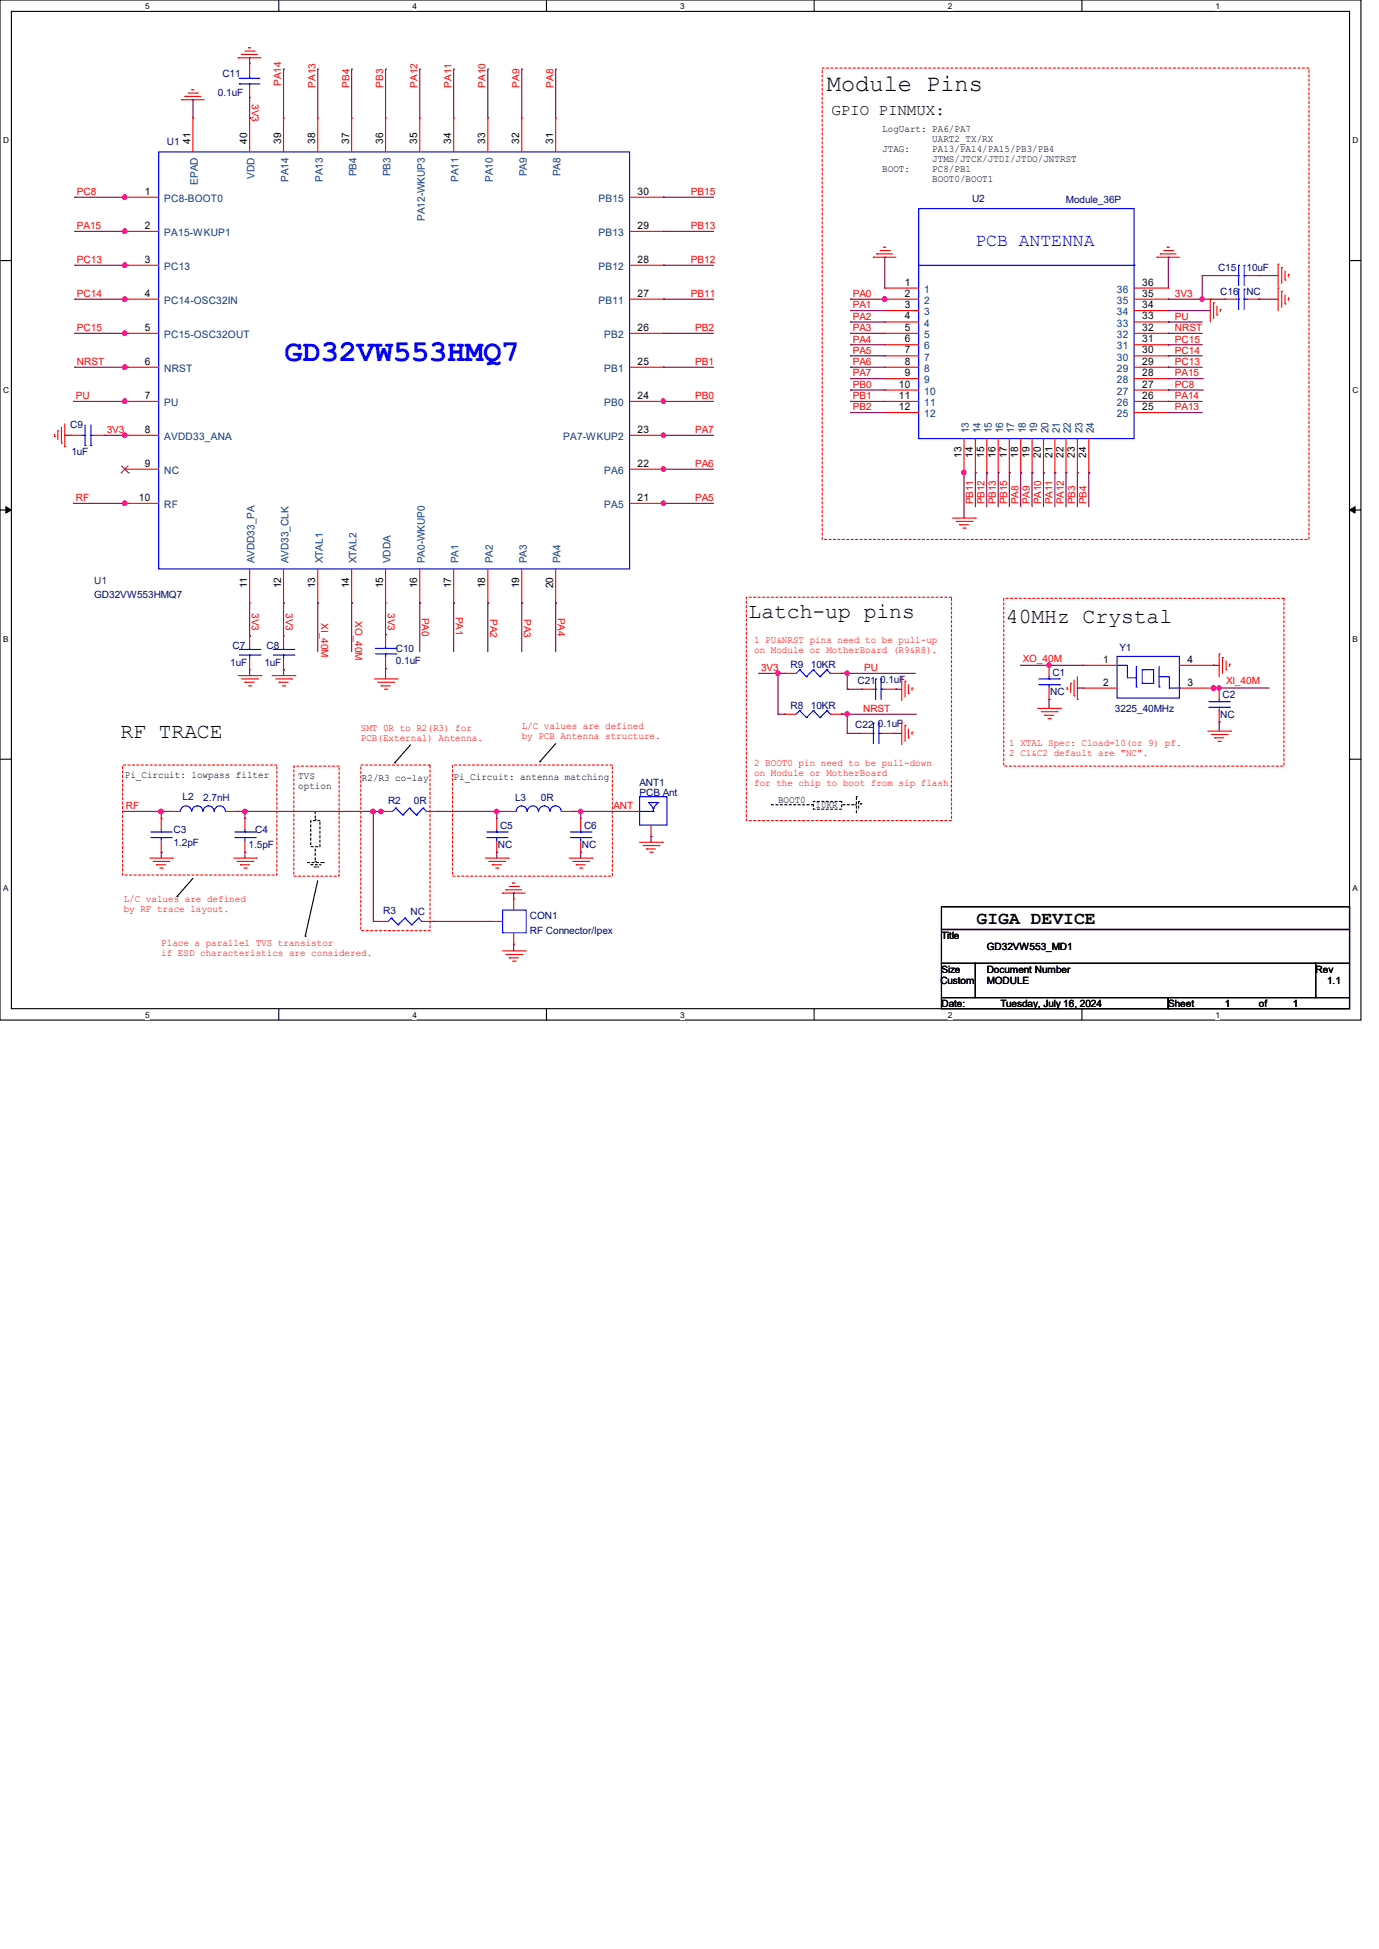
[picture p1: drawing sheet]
<svg xmlns="http://www.w3.org/2000/svg" width="210mm" height="297mm" viewBox="0 0 210 297" stroke-linecap="round" stroke-linejoin="round" font-family="sans-serif">
<path d="M0 0h207.3v155.4h-207.3zM1.7 1.7h203.8v152h-203.8z" fill="none" stroke="#000" stroke-width=".17"/>
<g fill="#fff">
<path d="M22.1 .2h.7v1.4h-.7z"/>
<path d="M22.1 153.9h.7v1.4h-.7z"/>
</g>
<path d="M42.5 0v1.7M42.5 153.7v1.7" fill="none" stroke="#000" stroke-width=".17"/>
<g fill="#fff">
<path d="M62.8 .2h.7v1.4h-.7z"/>
<path d="M62.8 153.9h.7v1.4h-.7z"/>
</g>
<path d="M83.2 0v1.7M83.2 153.7v1.7" fill="none" stroke="#000" stroke-width=".17"/>
<g fill="#fff">
<path d="M103.6 .2h.7v1.4h-.7z"/>
<path d="M103.6 153.9h.7v1.4h-.7z"/>
</g>
<path d="M124 0v1.7M124 153.7v1.7" fill="none" stroke="#000" stroke-width=".17"/>
<g fill="#fff">
<path d="M144.4 .2h.6v1.4h-.6z"/>
<path d="M144.4 153.9h.6v1.4h-.6z"/>
</g>
<path d="M164.8 0v1.7M164.8 153.7v1.7" fill="none" stroke="#000" stroke-width=".17"/>
<g fill="#fff">
<path d="M185.1 .2h.7v1.4h-.7z"/>
<path d="M185.1 153.9h.7v1.4h-.7z"/>
<path d="M.5 20.7h.9v1.4h-.9z"/>
<path d="M206 20.7h.9v1.4h-.9z"/>
<path d="M.5 58.7h.9v1.4h-.9z"/>
<path d="M206 58.7h.9v1.4h-.9z"/>
</g>
<path d="M0 39.7h1.7M205.5 39.7h1.8" fill="none" stroke="#000" stroke-width=".17"/>
<g fill="#fff">
<path d="M.5 96.7h.8v1.4h-.8z"/>
<path d="M206 96.7h.8v1.4h-.8z"/>
</g>
<path d="M0 77.7h1.7M205.5 77.7h1.8" fill="none" stroke="#000" stroke-width=".17"/>
<path d="M.9 77.2l.8 .5-.8 .5zM205.5 77.7l.9-.5v1z" fill="#000" stroke="#000" stroke-width=".15"/>
<g fill="#fff">
<path d="M.5 134.7h.8v1.4h-.8z"/>
<path d="M206 134.7h.8v1.4h-.8z"/>
</g>
<g fill="none" stroke="#000" stroke-width=".17">
<path d="M0 115.7h1.7M60.1 116.2h.1M62.5 113.5l-2.4 2.7M82.2 116.1h.1M84.6 113.3l-2.4 2.8M205.5 115.7h1.8M27 136.6h.1M29.4 133.9l-2.4 2.7M48.4 134.2l-1.9 8.5M143.4 138.2h62.1v3.4h-62.1zM46.5 142.7h.1M143.4 141.6h62.1v5.2h-62.1z"/>
<path d="M143.4 146.8h5.1v5.2h-5.1zM143.4 152h34.5v1.7h-34.5zM148.5 146.8h51.9v5.2h-51.9zM177.9 152h27.6v1.7h-27.6zM200.4 146.8h5.1v5.2h-5.1z"/>
</g>
<path d="M125.2 10.4h74.1v71.8h-74.1zM113.7 91h31.2v34.1h-31.2zM152.9 91.2h42.6v25.6h-42.6zM18.7 116.6h23.5v16.7h-23.5zM44.7 116.8h6.9v16.7h-6.9zM54.9 116.6h10.6v25.2h-10.6zM68.9 116.6h24.4v16.9h-24.4z" fill="none" stroke="#f00" stroke-width=".17" stroke-dasharray=".3 .3"/>
<g fill="none" stroke="#000" stroke-width=".17" stroke-dasharray=".3 .3">
<path d="M46.8 131.4h2.4M47.3 125.1h1.4v3.9h-1.4zM47.3 131.8h1.4M47.8 132.1h.6M48 129.4v1.9M48 131.3h.1M48 123.7v1.2M48 124.9h.1M48.4 132.1h.1M48.7 131.8h.1M49.2 131.4h.1M117.5 122.6h6.2"/>
<path d="M123.7 122.6h.1M123.9 122.1h4.3v1.2h-4.3zM128.4 122.6h1.9M130.3 122.6h.1M130.4 123.9v-2.5M130.4 121.4h.1M130.8 123.1v-1M130.8 122.1h.1M131.1 122.6v-.1M131.1 122.5h.1"/>
</g>
<g fill="none" stroke="#f00" stroke-width=".17">
<path d="M27.6 15.2h.1M27.6 15.2h3.5M28.2 14.7h.1M28.2 14.7h2.4M28.7 14.2h1.4M29.2 13.7h.1M29.2 13.7h.3M29.4 18h.1M29.4 18v5.2M30.1 14.2h.1M36.3 8.8h.1M36.3 8.8h3.5"/>
<path d="M36.8 8.3h.1M36.8 8.3h2.4M37.3 7.8h1.4M37.8 7.3h.1M37.8 7.3h.4M38 18h.1M38 14.9h.1M38 9.7h.1M38 9.7v1.7M38 13.1v1.8M38 18v5.2M38.7 7.8h.1"/>
<path d="M43.2 18h.1M43.2 18v5.2M48.4 18h.1M48.4 18v5.2M53.6 18h.1M53.6 18v5.2M58.7 18h.1M58.7 18v5.2M63.9 18h.1M63.9 18v5.2M69.1 18h.1M69.1 18v5.2"/>
<path d="M74.3 18h.1M74.3 18v5.2M79.5 18h.1M79.5 18v5.2M84.6 18h.1M84.6 18v5.2M19 30.1h.1M19 35.3h.1M19 30.1h5.2M19 35.3h5.2M95.9 30.1h5.1M95.9 35.3h5.1"/>
<path d="M101 35.3h.1M101 30.1h.1M133 39.2h.1M133 39.2h3.4M133.5 38.7h.1M133.5 38.7h2.4M134 38.2h1.4M134.6 37.7h.1M134.6 37.7h.3M135.4 38.2h.1M176.2 39.2h.1M176.2 39.2h3.4"/>
<path d="M176.7 38.7h.1M176.7 38.7h2.4M177.2 38.2h1.4M177.8 37.7h.1M177.8 37.7h.3M178.6 38.2h.1M19 40.4h.1M19 45.6h.1M19 50.8h.1M19 56h.1M19 40.4h5.2M19 45.6h5.2"/>
<path d="M19 50.8h5.2M19 56h5.2M95.9 40.4h5.1M95.9 45.6h5.1M95.9 50.8h5.1M95.9 56h5.1M101 56h.1M101 50.8h.1M101 45.6h.1M101 40.4h.1M134.7 43.9h.1M134.7 45.6h.1"/>
<path d="M134.7 47.3h.1M134.7 49.1h.1M134.7 50.8h.1M134.7 52.5h.1M134.7 54.2h.1M134.7 56h.1M134.7 57.7h.1M134.7 59.4h.1M134.7 45.6h5.2M134.7 50.8h5.2M134.7 56h5.2M134.7 43.9h5.2"/>
<path d="M134.7 47.3h5.2M134.7 49.1h5.2M134.7 52.5h5.2M134.7 54.2h5.2M134.7 57.7h5.2M134.7 59.4h5.2M172.7 45.6h5.2M172.7 50.8h5.2M172.7 56h5.2M172.7 43.9h5.2M172.7 47.3h5.2M172.7 49.1h5.2"/>
<path d="M172.7 52.5h5.2M172.7 54.2h5.2M172.7 57.7h5.2M172.7 59.4h5.2M177.9 59.4h.1M177.9 57.7h.1M177.9 56h.1M177.9 54.2h.1M177.9 52.5h.1M177.9 50.8h.1M177.9 49.1h.1M177.9 47.3h.1"/>
<path d="M177.9 45.6h.1M177.9 43.9h.1M184.3 45.6h.1M184.3 45.6v3.5M184.8 46.1h.1M184.8 46.1v2.5M185.3 48h.1M185.3 46.7v1.3M185.8 47.2h.1M185.8 47.2v.3M186.6 45.6h.1M186.6 42h.1"/>
<path d="M186.6 45.6h1.7M186.6 42h1.7M190 45.6h1.7M190 42h1.7M191.7 45.6h.1M191.7 42h.1M194.6 40.3h.1M194.6 43.9h.1M194.6 40.3v3.4M194.6 43.9v3.4M195.2 40.8h.1M195.2 44.4h.1"/>
<path d="M195.2 40.8v2.4M195.2 44.4v2.4M195.7 42.7h.1M195.7 46.3h.1M195.7 41.3v1.4M195.7 44.9v1.4M196.2 41.8h.1M196.2 45.4h.1M196.2 41.8v.4M196.2 45.4v.4M8.3 66.5h.1M8.3 66.2v.3"/>
<path d="M8.8 65.7h.1M8.8 65.7v1.3M9.4 67.5h.1M9.4 65.1v2.4M9.9 68.1h.1M9.9 64.6v3.5M10.7 66.3h.1M10.7 66.3h1.7M14.2 66.3h1.7M15.9 66.3h.1M19 61.2h.1M19 66.3h.1"/>
<path d="M19 71.5h.1M19 76.7h.1M19 61.2h5.2M19 66.3h5.2M19 71.5h5.2M19 76.7h5.2M95.9 61.2h5.1M95.9 66.3h5.1M95.9 71.5h5.1M95.9 76.7h5.1M101 71.5h.1M101 66.3h.1"/>
<path d="M101 61.2h.1M101 76.7h.1M134.7 61.2h.1M134.7 62.9h.1M134.7 61.2h5.2M134.7 62.9h5.2M145.1 79h3.4M145.6 79.5h2.4M146.1 80h.1M146.1 80h1.4M146.8 72.1h.1M146.8 66.8v5.3"/>
<path d="M148 79.5h.1M148.5 79h.1M148.5 72.1h.1M148.5 66.8v5.3M150.3 72.1h.1M150.3 66.8v5.3M152 72.1h.1M152 66.8v5.3M153.7 72.1h.1M153.7 66.8v5.3M155.4 72.1h.1M155.4 66.8v5.3"/>
<path d="M157.2 72.1h.1M157.2 66.8v5.3M158.9 72.1h.1M158.9 66.8v5.3M160.7 72.1h.1M160.7 66.8v5.3M162.3 72.1h.1M162.3 66.8v5.3M164.1 72.1h.1M164.1 66.8v5.3M165.8 72.1h.1M165.8 66.8v5.3"/>
<path d="M172.7 61.2h5.2M172.7 62.9h5.2M177.9 62.9h.1M177.9 61.2h.1M38 91.9h.1M38 96.9h.1M38 86.7v5.2M38 96.9v1.7M43.2 91.9h.1M43.2 96.9h.1M43.2 86.7v5.2M43.2 96.9v1.7"/>
<path d="M48.4 91.9h.1M48.4 86.7v5.2M53.6 91.9h.1M53.6 86.7v5.2M58.7 96.7h.1M58.7 91.9h.1M58.7 86.7v5.2M58.7 96.7v1.8M63.9 91.9h.1M63.9 86.7v5.2M69.1 91.9h.1M69.1 86.7v5.2"/>
<path d="M74.3 91.9h.1M74.3 86.7v5.2M79.5 91.9h.1M79.5 86.7v5.2M84.6 91.9h.1M84.6 86.7v5.2M146.6 80.5h.4M147 80.5h.1M185.7 99.7h.1M185.7 99.7v3.4M36.3 103h3.5M36.8 103.5h2.4"/>
<path d="M37.3 104h.1M37.3 104h1.4M37.8 104.5h.4M38 102.1h.1M38 100.4v1.7M38.2 104.5h.1M39.2 103.5h.1M39.8 103h.1M41.4 103h3.5M42 103.5h2.4M42.5 104h.1M42.5 104h1.4"/>
<path d="M43 104.5h.3M43.2 102.1h.1M43.2 100.4v1.7M43.3 104.5h.1M44.4 103.5h.1M44.9 103h.1M57 103.5h3.5M57.5 104h2.4M58 104.5h.1M58 104.5h1.4M58.5 105h.4M58.7 101.9h.1"/>
<path d="M58.7 100.2v1.7M58.9 105h.1M59.9 104h.1M60.5 103.5h.1M119.5 108.8h.1M119.5 102.6h.1M119.5 108.8h1.7M119.5 102.6h1.7M126.4 108.8h1.8M126.4 102.6h1.8M128.2 108.8h.1M128.2 102.6h.1"/>
<path d="M130.9 111.8h.1M130.9 111.8h1.8M131.3 105h.1M131.3 105h1.7M134.4 111.8h1.7M134.7 105h1.7M136.1 111.8h.1M136.4 105h.1M137.3 103.3h.1M137.3 110h.1M137.3 103.3v3.5M137.3 110v3.5"/>
<path d="M137.8 103.8h.1M137.8 110.5h.1M137.8 103.8v2.4M137.8 110.5v2.5M138.3 105.7h.1M138.3 112.4h.1M138.3 104.4v1.3M138.3 111.1v1.3M138.9 104.9h.1M138.9 111.6h.1M138.9 104.9v.3M138.9 111.6v.3"/>
<path d="M158 107.9h3.5M158.6 108.5h2.4M159.1 109h.1M159.1 109h1.4M159.6 109.5h.3M159.8 101.4h.1M159.8 106.6h.1M159.8 101.4v1.7M159.8 104.9v1.7M159.9 109.5h.1M161 108.5h.1M161.5 107.9h.1"/>
<path d="M162.5 105h.1M162.5 104.7v.3M163.1 104.1h.1M163.1 104.1v1.4M163.6 106h.1M163.6 103.6v2.4M164.1 106.6h.1M164.1 103.1v3.5M165 101.4h.1M165 104.9h.1M165 101.4h5.1M165 104.9h5.1"/>
<path d="M179.6 101.4h5.2M179.6 104.9h5.2M183.9 111.4h3.5M184.5 111.9h2.4M184.8 101.4h.1M184.8 104.9h.1M185 112.4h.1M185 112.4h1.4M185.5 113h.3M185.7 104.9h.1M185.7 110h.1M185.7 104.9v1.7"/>
<path d="M185.7 108.3v1.7M185.8 113h.1M186.2 100.2h.1M186.2 100.2v2.4M186.7 102.1h.1M186.7 100.7v1.4M186.9 111.9h.1M187.2 101.2h.1M187.2 101.2v.4M187.4 111.4h.1M22.8 130.8h3.4M23.3 131.3h2.4"/>
<path d="M23.8 131.8h.1M23.8 131.8h1.4M24.3 132.3h.4M24.6 124.7h.1M24.6 129.9h.1M24.6 124.7v1.7M24.6 128.2v1.7M24.7 132.3h.1M25.7 131.3h.1M25.7 123.7h.1M25.7 123.7h1.8M26.2 130.8h.1"/>
<path d="M34.4 123.7h1.7M35.6 130.8h3.4M36.1 123.7h.1M36.1 131.3h2.4M36.6 131.8h.1M36.6 131.8h1.4M37.1 132.3h.4M37.3 124.7h.1M37.3 129.9h.1M37.3 124.7v1.7M37.3 128.2v1.7M37.5 132.3h.1"/>
<path d="M38.5 131.3h.1M39 130.8h.1M58 123.7h.1M58 123.7h1.8M64.9 123.7h1.8M66.7 123.7h.1M73.9 130.8h3.5M74.5 131.3h2.4M75 131.8h.1M75 131.8h1.4M75.5 132.3h.3M75.6 124.7h.1"/>
<path d="M75.6 129.9h.1M75.6 124.7v1.7M75.6 128.2v1.7M75.8 132.3h.1M76.5 136.1h.1M76.5 136.1h3.5M76.9 131.3h.1M76.9 123.7h.1M76.9 123.7h1.7M77 135.6h.1M77 135.6h2.5M77.4 130.8h.1"/>
<path d="M77.6 135.1h1.4M78.1 134.6h.1M78.1 134.6h.3M78.2 137h.1M78.2 137v1.7M79 135.1h.1M85.5 123.7h1.7M86.7 130.8h3.5M87.2 123.7h.1M87.2 131.3h2.5M87.8 131.8h.1M87.8 131.8h1.3"/>
<path d="M88.3 132.3h.3M88.4 124.7h.1M88.4 129.9h.1M88.4 124.7v1.7M88.4 128.2v1.7M88.6 132.3h.1M89.7 131.3h.1M90.2 130.8h.1M95.7 123.7h.1M95.7 123.7h1.7M97.4 128.4h3.5M98 128.9h2.4"/>
<path d="M98.5 129.4h.1M98.5 129.4h1.3M99 129.9h.3M99.1 127.5h.1M99.1 125.7v1.8M99.3 129.9h.1M100.4 128.9h.1M100.9 128.4h.1M57.4 140.4h.1M57.4 140.4h1.7M64.3 140.4h1.7M66 140.4h.1"/>
<path d="M74.8 140.4h.1M74.8 140.4h1.7M76.5 144.9h3.5M77 145.5h2.5M77.6 146h.1M77.6 146h1.4M78.1 146.5h.3M78.2 143.9h.1M78.2 142.2v1.7M78.4 146.5h.1M79.5 145.5h.1M80 144.9h.1"/>
</g>
<g fill="none" stroke="#00f" stroke-width=".17">
<path d="M36.4 11.9h.1M36.4 12.8h.1M36.4 11.9h3.2M36.4 12.8h3.2M38 12.8h.1M38 11.9h.1M38 11.4v.5M38 12.8v.3M24.2 23.2h71.7v63.5h-71.7zM139.9 31.8h32.8v35h-32.8zM139.9 40.4h32.8M172.7 40.4h.1"/>
<path d="M188.3 45.6h.3M188.3 42h.3M188.6 45.6h.1M188.6 44.1h.1M188.6 42h.1M188.6 40.4h.1M188.6 40.4v3.1M188.6 44.1v3.1M189.5 44.1h.1M189.5 45.6h.1M189.5 40.4h.1M189.5 42h.1"/>
<path d="M189.5 45.6h.5M189.5 40.4v3.1M189.5 44.1v3.1M189.5 42h.5M12.4 66.3h.6M13 67.9h.1M13 66.3h.1M13 64.8v3.1M13.8 66.3h.1M13.8 67.9h.1M13.8 66.3h.4M13.8 64.8v3.1"/>
<path d="M36.4 99.8h3.2M36.4 99h3.2M38 99h.1M38 99.8h.1M38 98.6v.4M38 99.8v.6M39.6 99.8h.1M39.6 99h.1M41.6 99.8h3.1M41.6 99h3.1M43.2 99h.1M43.2 99.8h.1"/>
<path d="M43.2 98.6v.4M43.2 99.8v.6M44.7 99.8h.1M44.7 99h.1M57.2 99.7h3.1M57.2 98.8h3.1M58.7 98.8h.1M58.7 99.7h.1M58.7 98.5v.3M58.7 99.7v.5M60.3 99.7h.1M60.3 98.8h.1"/>
<path d="M121.8 108.3h.1M121.8 102.1h.1M121.8 108.3l-.6 .5M121.8 108.3l1 1M121.8 102.1l-.6 .5M121.8 102.1l1 1M122.8 109.3h.1M122.8 103.1h.1M123.9 108.3h.1M123.9 102.1h.1M123.9 108.3l-1.1 1M123.9 108.3l1 1"/>
<path d="M123.9 102.1l-1.1 1M123.9 102.1l1 1M124.9 109.3h.1M124.9 103.1h.1M125.9 108.3h.1M125.9 102.1h.1M125.9 108.3l-1 1M125.9 108.3l.5 .5M125.9 102.1l-1 1M125.9 102.1l.5 .5M126.4 108.8h.1M126.4 102.6h.1"/>
<path d="M132.7 111.8h.3M133 111.8h.1M133 110.2h.1M133 110.2v3.1M133 105h.3M133.3 105h.1M133.3 103.5h.1M133.3 103.5v3.1M133.9 110.2h.1M133.9 111.8h.1M133.9 111.8h.5M133.9 110.2v3.1"/>
<path d="M134.2 103.5h.1M134.2 105h.1M134.2 105h.5M134.2 103.5v3.1M158.2 104.4h3.1M158.2 103.5h3.1M159.8 103.5h.1M159.8 104.4h.1M159.8 103.1v.4M159.8 104.4v.5M161.3 104.4h.1M161.3 103.5h.1"/>
<path d="M170.1 100h9.5v6.4h-9.5zM170.1 101.4h1.6v1.9h1.4M173.1 104.7h.1M173.1 101.6v3.1M173.9 102.1h1.8v2h-1.8zM176.5 104.7h.1M176.5 103.1h1.6v1.8h1.5M176.5 101.6v3.1M179.6 104.9h.1M184.1 107.8h3.1M184.1 106.9h3.1M185.7 106.9h.1"/>
<path d="M185.7 107.8h.1M185.7 106.6v.3M185.7 107.8v.5M187.2 107.8h.1M187.2 106.9h.1M23 127.6h3.1M23 126.8h3.1M24.6 126.8h.1M24.6 127.6h.1M24.6 126.4v.4M24.6 127.6v.6M26.1 127.6h.1"/>
<path d="M26.1 126.8h.1M27.5 123.7a.85 .85 0 0 1 .8-.9 .85 .85 0 0 1 .9 .9M29.2 123.7a.85 .85 0 0 1 .9-.9 .85 .85 0 0 1 .8 .9M30.9 123.7a.83 .83 0 0 1 .9-.9 .83 .83 0 0 1 .8 .9M32.6 123.7a.85 .85 0 0 1 .9-.9 .85 .85 0 0 1 .8 .9M35.8 127.6h3.1M35.8 126.8h3.1M37.3 126.8h.1M37.3 127.6h.1M37.3 126.4v.4M37.3 127.6v.6M38.9 127.6h.1"/>
<path d="M38.9 126.8h.1M59.6 139.9h.1M59.6 139.9l-.5 .5M59.6 139.9l1 1M60.3 123.1h.1M60.3 123.1l-.5 .6M60.3 123.1l1 1.1M61.3 124.2h.1M61.7 139.9h.1M61.7 139.9l-1.1 1M61.7 139.9l1 1M62.4 123.1h.1"/>
<path d="M62.4 123.1l-1.1 1.1M62.4 123.1l1 1.1M63.4 124.2h.1M63.8 139.9h.1M63.8 139.9l-1.1 1M63.8 139.9l.5 .5M64.4 123.1h.1M64.4 123.1l-1 1.1M64.4 123.1l.5 .6M64.9 123.7h.1M74.1 127.6h3.1M74.1 126.8h3.1"/>
<path d="M75.6 126.8h.1M75.6 127.6h.1M75.6 126.4v.4M75.6 127.6v.6M76.5 138.7h3.6v3.5h-3.6zM77.2 127.6h.1M77.2 126.8h.1M78.6 123.7a.83 .83 0 0 1 .8-.9 .83 .83 0 0 1 .9 .9M80.3 123.7a.85 .85 0 0 1 .9-.9 .85 .85 0 0 1 .8 .9M82 123.7a.85 .85 0 0 1 .9-.9 .85 .85 0 0 1 .8 .9M83.8 123.7a.85 .85 0 0 1 .8-.9 .85 .85 0 0 1 .9 .9M86.9 127.6h3.1"/>
<path d="M86.9 126.8h3.1M88.4 126.8h.1M88.4 127.6h.1M88.4 126.4v.4M88.4 127.6v.6M90 127.6h.1M90 126.8h.1M97.4 121.4h4.2v4.3h-4.2zM97.4 123.7h2.1M98.8 122.3h.1M98.8 122.3l.7 .8M98.8 122.3h1.4"/>
<path d="M99.5 123.7h.1M99.5 123.1h.1M99.5 123.1v.6M100.2 122.3h.1M100.2 122.3l-.7 .8M60.6 140.9h.1M62.7 140.9h.1M64.3 140.4h.1"/>
</g>
<path d="M18.5 72.1h.1M18.5 71l1.1 1.1M19.5 71l-1 1.1M19.6 72.1h.1" fill="none" stroke="#804000" stroke-width=".15"/>
<g fill="none" stroke="#800040" stroke-width=".17">
<path d="M29.4 15.2h.1M29.4 15.2v2.8M38 8.8h.1M38 18h.1M38 8.8v.9M38 14.9v3.1M43.2 10.5h.1M43.2 10.5v7.5M48.4 10.5h.1M48.4 10.5v7.5M53.6 10.5h.1M53.6 10.5v7.5"/>
<path d="M58.7 10.5h.1M58.7 10.5v7.5M63.9 10.5h.1M63.9 10.5v7.5M69.1 10.5h.1M69.1 10.5v7.5M74.3 10.5h.1M74.3 10.5v7.5M79.5 10.5h.1M79.5 10.5v7.5M84.6 10.5h.1M84.6 10.5v7.5"/>
<path d="M11.4 35.3h.1M11.4 30.1h.1M11.4 35.3h7.8M11.4 30.1h7.8M19 30.1h.1M19 35.3h.1M101 35.3h.1M101 30.1h.1M101 35.3h7.7M101 30.1h7.7M134.7 39.2h.1M134.7 39.2v4.7"/>
<path d="M177.9 39.2h.1M177.9 39.2v4.7M11.4 56h.1M11.4 50.8h.1M11.4 45.6h.1M11.4 40.4h.1M11.4 56h8.1M11.4 50.8h8.1M11.4 45.6h8.1M11.4 40.4h8.1M19 50.8h.1M19 56h.1"/>
<path d="M19 40.4h.1M19 45.6h.1M101 56h.1M101 50.8h.1M101 45.6h.1M101 40.4h.1M101 56h7.7M101 50.8h7.7M101 45.6h7.7M101 40.4h7.7M129.5 45.6h.1M129.5 49.1h.1"/>
<path d="M129.5 47.3h.1M129.5 52.5h.1M129.5 50.8h.1M129.5 56h.1M129.5 54.2h.1M129.5 59.4h.1M129.5 57.7h.1M129.5 56h5.2M129.5 50.8h5.2M129.5 45.6h5.4M129.5 49.1h5.2M129.5 47.3h5.2"/>
<path d="M129.5 52.5h5.2M129.5 54.2h5.2M129.5 59.4h5.2M129.5 57.7h5.2M134.7 45.6h.1M177.9 45.6h.1M177.9 52.5h.1M177.9 56h.1M177.9 54.2h.1M177.9 59.4h.1M177.9 57.7h.1M177.9 50.8h.1"/>
<path d="M177.9 49.1h.1M177.9 47.3h.1M177.9 56h5.2M177.9 50.8h5.2M177.9 45.6h8.7M177.9 49.1h5.2M177.9 47.3h6.4M177.9 52.5h5.2M177.9 54.2h5.2M177.9 59.4h5.4M177.9 57.7h5.4M183.1 42h.1"/>
<path d="M183.1 45.6h.1M183.1 42h3.5M183.1 42v3.6M191.7 42h.1M191.7 45.6h.1M191.7 45.6h2.9M191.7 42h2.9M9.9 66.3h.1M9.9 66.3h.8M11.2 61.2h.1M11.2 76.7h.1M11.2 61.2h8.1"/>
<path d="M11.2 76.7h8.3M15.9 66.3h3.4M19 61.2h.1M19 66.3h.1M19 76.7h.1M19.3 66.3h.1M100.9 66.3h.1M100.9 61.2h.1M100.9 76.7h.1M100.9 71.5h.1M100.9 61.2h7.8M100.9 66.3h7.8"/>
<path d="M100.9 76.7h7.8M100.9 71.5h7.8M101 61.2h.1M101 66.3h.1M101 71.5h.1M101 76.7h.1M129.5 62.9h.1M129.5 61.2h.1M129.5 61.2h5.2M129.5 62.9h5.2M146.8 71.8h.1M146.8 72.1h.1"/>
<path d="M146.8 71.8v7.2M148.5 72.1h.1M148.5 72.1v5.1M150.3 72.1h.1M150.3 72.1v5.1M152 72.1h.1M152 72.1v5.1M153.7 72.1h.1M153.7 72.1v5.1M155.4 72.1h.1M155.4 72.1v5.1M157.2 72.1h.1"/>
<path d="M157.2 72.1v5.1M158.9 72.1h.1M158.9 72.1v5.1M160.7 72.1h.1M160.7 72.1v5.1M162.3 72.1h.1M162.3 72.1v5.1M164.1 72.1h.1M164.1 72.1v5.1M165.8 72.1h.1M165.8 72.1v5.1M177.9 62.9h.1"/>
<path d="M177.9 61.2h.1M177.9 61.2h5.2M177.9 62.9h5.2M38 96.9h.1M38 91.9v5M43.2 91.9h.1M43.2 91.9v5M48.4 91.9h.1M48.4 91.9v7.4M53.6 91.9h.1M53.6 91.9v7.4M58.7 96.7h.1"/>
<path d="M58.7 91.9v4.8M63.9 91.9h.1M63.9 91.9v7.4M69.1 91.9h.1M69.1 91.9v7.4M74.3 91.9h.1M74.3 91.9v7.4M79.5 91.9h.1M79.5 91.9v7.4M84.6 91.9h.1M84.6 91.9v7.4M38 103h.1"/>
<path d="M38 102.1v.9M43.2 102.1h.1M43.2 102.1v.9M58.7 101.9h.1M58.7 101.9v1.6M115.6 102.6h.1M115.6 102.6h3.9M118.5 108.8h.1M118.5 102.6h.1M118.5 108.8h1M118.5 102.6v6.2M128.2 102.6h.1"/>
<path d="M128.2 108.8h.1M128.2 102.6h11.2M128.2 108.8h11.4M129 105h.1M129 111.8h.1M129 102.6h.1M129 108.8h.1M129 105h2.3M129 111.8h1.9M129 102.6v2.4M129 108.8v3M136.1 111.8h.1"/>
<path d="M136.1 111.8h1.2M136.4 105h.1M136.4 105h.9M155.4 101.4h.1M155.4 101.4h9.6M159.8 106.6h.1M159.8 101.4h.1M159.8 106.6v1.3M164.1 104.9h.1M164.1 104.9h.9M184.7 104.9h.1M184.7 104.9h8.6"/>
<path d="M184.8 101.4h.1M184.8 104.9h.1M184.8 101.4h.9M185.7 110h.1M185.7 104.9h.1M185.7 110v1.4M18.8 123.7h.1M18.8 123.7h6.9M24.6 123.7h.1M24.6 129.9h.1M24.6 123.7v1M24.6 129.9v.9"/>
<path d="M36.1 123.7h.1M36.1 123.7h22.1M37.3 123.7h.1M37.3 129.9h.1M37.3 123.7v1M37.3 129.9v.9M56.9 123.7h.1M56.9 123.7v16.7M58 123.7h.1M66.7 123.7h.1M66.7 123.7h10.2M75.6 123.7h.1"/>
<path d="M75.6 129.9h.1M75.6 123.7v1M75.6 129.9v.9M78.2 136.1h.1M78.2 136.1v.9M87.2 123.7h.1M87.2 123.7h8.5M88.4 123.7h.1M88.4 129.9h.1M88.4 123.7v1M88.4 129.9v.9M99.1 127.5h.1"/>
<path d="M99.1 127.5v.9M56.9 140.4h.1M56.9 140.4h.5M66 140.4h.1M66 140.4h8.8M78.2 143.9h.1M78.2 143.9v1"/>
</g>
<g fill="#f0f" stroke="#f0f" stroke-width=".17">
<circle cx="24.5" cy="123.7" r=".34"/>
<circle cx="56.8" cy="123.7" r=".34"/>
<circle cx="37.3" cy="123.7" r=".34"/>
<circle cx="75.6" cy="123.7" r=".33"/>
<circle cx="88.4" cy="123.7" r=".33"/>
<circle cx="19" cy="61.1" r=".33"/>
<circle cx="19" cy="50.8" r=".33"/>
<circle cx="19" cy="55.9" r=".33"/>
<circle cx="19" cy="40.4" r=".33"/>
<circle cx="19" cy="45.6" r=".33"/>
<circle cx="19" cy="30" r=".33"/>
<circle cx="19" cy="35.2" r=".33"/>
<circle cx="19" cy="76.7" r=".33"/>
<circle cx="101" cy="61.1" r=".33"/>
<circle cx="101" cy="66.3" r=".33"/>
<circle cx="101" cy="71.5" r=".33"/>
<circle cx="101" cy="76.7" r=".33"/>
<circle cx="19" cy="66.3" r=".33"/>
<circle cx="159.7" cy="101.4" r=".33"/>
<circle cx="184.8" cy="104.8" r=".33"/>
<circle cx="185.6" cy="104.8" r=".33"/>
<circle cx="134.7" cy="45.6" r=".34"/>
<circle cx="183.1" cy="45.6" r=".33"/>
<circle cx="146.8" cy="72" r=".33"/>
<circle cx="118.5" cy="102.6" r=".33"/>
<circle cx="129" cy="102.6" r=".33"/>
<circle cx="129" cy="108.8" r=".33"/>
<circle cx="58" cy="123.7" r=".33"/>
</g>
<text font-size="4.7" fill="#00f" x="43.3" y="55">GD32VW553HMQ7</text>
<text font-size="3.6" x="125.9" y="13.8">Module Pins</text>
<g font-size="3.3">
<text x="114" y="94.1">Latch-up pins</text>
<text x="153.2" y="95">40MHz Crystal</text>
<text x="18.3" y="112.4">RF TRACE</text>
</g>
<text font-size="2.8" fill="#00f" x="148.5" y="37.5">PCB ANTENNA</text>
<text font-size="2.8" x="148.7" y="140.8">GIGA DEVICE</text>
<text font-size="2.4" x="126.6" y="17.5">GPIO PINMUX:</text>
<g font-size="1.6">
<text x="29" y="21.9" transform="rotate(-90 29 21.9)">41</text>
<text x="37.6" y="21.9" transform="rotate(-90 37.6 21.9)">40</text>
<text x="42.8" y="21.9" transform="rotate(-90 42.8 21.9)">39</text>
<text x="48" y="21.9" transform="rotate(-90 48 21.9)">38</text>
<text x="53.2" y="21.9" transform="rotate(-90 53.2 21.9)">37</text>
<text x="58.3" y="21.9" transform="rotate(-90 58.3 21.9)">36</text>
<text x="63.5" y="21.9" transform="rotate(-90 63.5 21.9)">35</text>
<text x="68.7" y="21.9" transform="rotate(-90 68.7 21.9)">34</text>
<text x="73.9" y="21.9" transform="rotate(-90 73.9 21.9)">33</text>
<text x="79.1" y="21.9" transform="rotate(-90 79.1 21.9)">32</text>
<text x="84.2" y="21.9" transform="rotate(-90 84.2 21.9)">31</text>
<text x="22.1" y="29.7">1</text>
<text x="97.1" y="29.7">30</text>
<text x="22.1" y="34.9">2</text>
<text x="97.1" y="34.9">29</text>
<text x="22.1" y="40">3</text>
<text x="97.1" y="40">28</text>
<text x="22.1" y="45.2">4</text>
<text x="97.1" y="45.2">27</text>
<text x="137.8" y="43.5">1</text>
<text x="137.8" y="45.2">2</text>
<text x="137.8" y="46.9">3</text>
<text x="173.9" y="46.9">34</text>
<text x="173.9" y="45.2">35</text>
<text x="173.9" y="43.5">36</text>
<text x="22.1" y="50.4">5</text>
<text x="97.1" y="50.4">26</text>
<text x="137.8" y="48.7">4</text>
<text x="137.8" y="50.4">5</text>
<text x="137.8" y="52.2">6</text>
<text x="137.8" y="53.8">7</text>
<text x="173.9" y="53.8">30</text>
<text x="173.9" y="52.2">31</text>
<text x="173.9" y="50.4">32</text>
<text x="173.9" y="48.7">33</text>
<text x="22.1" y="55.6">6</text>
<text x="97.1" y="55.6">25</text>
<text x="136.9" y="59.1">10</text>
<text x="137.8" y="55.6">8</text>
<text x="137.8" y="57.3">9</text>
<text x="173.9" y="59.1">27</text>
<text x="173.9" y="57.3">28</text>
<text x="173.9" y="55.6">29</text>
<text x="22.1" y="60.8">7</text>
<text x="22.1" y="66">8</text>
<text x="97.1" y="66">23</text>
<text x="97.1" y="60.8">24</text>
<text x="136.9" y="60.8">11</text>
<text x="136.9" y="62.5">12</text>
<text x="173.9" y="62.5">25</text>
<text x="173.9" y="60.8">26</text>
<text x="22.1" y="71.1">9</text>
<text x="97.1" y="71.1">22</text>
<text x="146.4" y="69.8" transform="rotate(-90 146.4 69.8)">13</text>
<text x="148.2" y="69.8" transform="rotate(-90 148.2 69.8)">14</text>
<text x="149.9" y="69.8" transform="rotate(-90 149.9 69.8)">15</text>
<text x="151.6" y="69.8" transform="rotate(-90 151.6 69.8)">16</text>
<text x="153.3" y="69.8" transform="rotate(-90 153.3 69.8)">17</text>
<text x="155.1" y="69.8" transform="rotate(-90 155.1 69.8)">18</text>
<text x="156.8" y="69.8" transform="rotate(-90 156.8 69.8)">19</text>
<text x="158.5" y="69.8" transform="rotate(-90 158.5 69.8)">20</text>
<text x="160.3" y="69.8" transform="rotate(-90 160.3 69.8)">21</text>
<text x="162" y="69.8" transform="rotate(-90 162 69.8)">22</text>
<text x="163.7" y="69.8" transform="rotate(-90 163.7 69.8)">23</text>
<text x="165.4" y="69.8" transform="rotate(-90 165.4 69.8)">24</text>
<text x="21.2" y="76.3">10</text>
<text x="97.1" y="76.3">21</text>
<text x="37.6" y="89.6" transform="rotate(-90 37.6 89.6)">11</text>
<text x="42.8" y="89.6" transform="rotate(-90 42.8 89.6)">12</text>
<text x="48" y="89.6" transform="rotate(-90 48 89.6)">13</text>
<text x="53.2" y="89.6" transform="rotate(-90 53.2 89.6)">14</text>
<text x="58.3" y="89.6" transform="rotate(-90 58.3 89.6)">15</text>
<text x="63.5" y="89.6" transform="rotate(-90 63.5 89.6)">16</text>
<text x="68.7" y="89.6" transform="rotate(-90 68.7 89.6)">17</text>
<text x="73.9" y="89.6" transform="rotate(-90 73.9 89.6)">18</text>
<text x="79.1" y="89.6" transform="rotate(-90 79.1 89.6)">19</text>
<text x="84.2" y="89.6" transform="rotate(-90 84.2 89.6)">20</text>
<text x="168" y="101">1</text>
<text x="180.8" y="101">4</text>
<text x="168" y="104.5">2</text>
<text x="180.8" y="104.5">3</text>
</g>
<g font-size="1.6" fill="#004080">
<text x="30.1" y="28.2" transform="rotate(-90 30.1 28.2)">EPAD</text>
<text x="38.8" y="27.2" transform="rotate(-90 38.8 27.2)">VDD</text>
<text x="43.9" y="27.7" transform="rotate(-90 43.9 27.7)">PA14</text>
<text x="49.1" y="27.7" transform="rotate(-90 49.1 27.7)">PA13</text>
<text x="54.3" y="26.9" transform="rotate(-90 54.3 26.9)">PB4</text>
<text x="59.5" y="26.9" transform="rotate(-90 59.5 26.9)">PB3</text>
<text x="69.8" y="27.7" transform="rotate(-90 69.8 27.7)">PA11</text>
<text x="75.1" y="27.7" transform="rotate(-90 75.1 27.7)">PA10</text>
<text x="80.2" y="26.9" transform="rotate(-90 80.2 26.9)">PA9</text>
<text x="85.4" y="26.9" transform="rotate(-90 85.4 26.9)">PA8</text>
<text x="25" y="30.8">PC8-BOOT0</text>
<text x="25" y="36">PA15-WKUP1</text>
<text x="64.7" y="33.7" transform="rotate(-90 64.7 33.7)">PA12-WKUP3</text>
<text x="91.1" y="36">PB13</text>
<text x="91.1" y="30.8">PB15</text>
<text x="25" y="41.1">PC13</text>
<text x="91.1" y="41.1">PB12</text>
<text x="25" y="46.3">PC14-OSC32IN</text>
<text x="91.1" y="46.3">PB11</text>
<text x="140.8" y="44.6">1</text>
<text x="140.8" y="46.3">2</text>
<text x="170.1" y="46.3">35</text>
<text x="170.1" y="44.6">36</text>
<text x="25" y="51.5">PC15-OSC32OUT</text>
<text x="92" y="51.5">PB2</text>
<text x="140.8" y="48">3</text>
<text x="140.8" y="49.8">4</text>
<text x="140.8" y="51.5">5</text>
<text x="140.8" y="53.3">6</text>
<text x="170.1" y="53.3">31</text>
<text x="170.1" y="51.5">32</text>
<text x="170.1" y="49.8">33</text>
<text x="170.1" y="48">34</text>
<text x="25" y="56.7">NRST</text>
<text x="92" y="56.7">PB1</text>
<text x="140.8" y="54.9">7</text>
<text x="140.8" y="56.7">8</text>
<text x="140.8" y="58.4">9</text>
<text x="170.1" y="58.4">28</text>
<text x="170.1" y="56.7">29</text>
<text x="170.1" y="54.9">30</text>
<text x="25" y="61.9">PU</text>
<text x="92" y="61.9">PB0</text>
<text x="140.8" y="60.2">10</text>
<text x="140.8" y="61.9">11</text>
<text x="140.8" y="63.6">12</text>
<text x="147.6" y="66" transform="rotate(-90 147.6 66)">13</text>
<text x="149.3" y="66" transform="rotate(-90 149.3 66)">14</text>
<text x="151" y="66" transform="rotate(-90 151 66)">15</text>
<text x="152.8" y="66" transform="rotate(-90 152.8 66)">16</text>
<text x="154.5" y="66" transform="rotate(-90 154.5 66)">17</text>
<text x="156.2" y="66" transform="rotate(-90 156.2 66)">18</text>
<text x="157.9" y="66" transform="rotate(-90 157.9 66)">19</text>
<text x="159.7" y="66" transform="rotate(-90 159.7 66)">20</text>
<text x="161.4" y="66" transform="rotate(-90 161.4 66)">21</text>
<text x="163.1" y="66" transform="rotate(-90 163.1 66)">22</text>
<text x="164.8" y="66" transform="rotate(-90 164.8 66)">23</text>
<text x="166.6" y="66" transform="rotate(-90 166.6 66)">24</text>
<text x="170.1" y="63.6">25</text>
<text x="170.1" y="61.9">26</text>
<text x="170.1" y="60.2">27</text>
<text x="25" y="67.1">AVDD33_ANA</text>
<text x="85.8" y="67.1">PA7-WKUP2</text>
<text x="25" y="72.2">NC</text>
<text x="25" y="77.4">RF</text>
<text x="92" y="72.2">PA6</text>
<text x="92" y="77.4">PA5</text>
<text x="38.8" y="85.9" transform="rotate(-90 38.8 85.9)">AVDD33_PA</text>
<text x="43.9" y="85.9" transform="rotate(-90 43.9 85.9)">AVD33_CLK</text>
<text x="49.1" y="85.9" transform="rotate(-90 49.1 85.9)">XTAL1</text>
<text x="54.3" y="85.9" transform="rotate(-90 54.3 85.9)">XTAL2</text>
<text x="59.5" y="85.9" transform="rotate(-90 59.5 85.9)">VDDA</text>
<text x="64.7" y="85.9" transform="rotate(-90 64.7 85.9)">PA0-WKUP0</text>
<text x="69.8" y="85.9" transform="rotate(-90 69.8 85.9)">PA1</text>
<text x="75.1" y="85.9" transform="rotate(-90 75.1 85.9)">PA2</text>
<text x="80.2" y="85.9" transform="rotate(-90 80.2 85.9)">PA3</text>
<text x="85.4" y="85.9" transform="rotate(-90 85.4 85.9)">PA4</text>
</g>
<g font-size="1.5" fill="#000080">
<text x="33.9" y="11.8">C11</text>
<text x="33.2" y="14.7">0.1uF</text>
<text x="25.4" y="22.1">U1</text>
<text x="148" y="30.8">U2</text>
<text x="162.3" y="30.9">Module_36P</text>
<text x="185.5" y="41.3">C15</text>
<text x="189.8" y="41.3">10uF</text>
<text x="185.8" y="44.9">C16</text>
<text x="189.8" y="44.9">NC</text>
<text x="10.7" y="65.2">C9</text>
<text x="10.9" y="69.3">1uF</text>
<text x="14.4" y="91.1">GD32VW553HMQ7</text>
<text x="35.1" y="101.4">1uF</text>
<text x="35.4" y="99">C7</text>
<text x="40.3" y="101.4">1uF</text>
<text x="40.6" y="99">C8</text>
<text x="60.3" y="99.4">C10</text>
<text x="60.3" y="101.2">0.1uF</text>
<text x="120.4" y="101.8">R9</text>
<text x="123.5" y="101.8">10KR</text>
<text x="170.5" y="99.1">Y1</text>
<text x="120.4" y="108">R8</text>
<text x="123.5" y="108">10KR</text>
<text x="130.6" y="104.2">C21</text>
<text x="134" y="104">0.1uF</text>
<text x="159.9" y="105.9">NC</text>
<text x="160.3" y="103">C1</text>
<text x="186.2" y="106.4">C2</text>
<text x="130.3" y="110.9">C22</text>
<text x="133.7" y="110.7">0.1uF</text>
<text x="169.8" y="108.5">3225_40MHz</text>
<text x="185.8" y="109.3">NC</text>
<text x="97.4" y="119.7">ANT1</text>
<text x="27.8" y="122">L2</text>
<text x="30.9" y="122.1">2.7nH</text>
<text x="59.1" y="122.5">R2</text>
<text x="63" y="122.5">0R</text>
<text x="78.4" y="122.1">L3</text>
<text x="82.4" y="122.1">0R</text>
<text x="97.4" y="121.3">PCB Ant</text>
<text x="26.4" y="127">C3</text>
<text x="26.4" y="128.9">1.2pF</text>
<text x="37.8" y="129.2">1.5pF</text>
<text x="38.9" y="127">C4</text>
<text x="75.8" y="129.2">NC</text>
<text x="76.2" y="126.3">C5</text>
<text x="88.6" y="129.2">NC</text>
<text x="88.9" y="126.3">C6</text>
<text x="58.4" y="139.2">R3</text>
<text x="62.5" y="139.4">NC</text>
<text x="80.7" y="140.1">CON1</text>
<text x="80.7" y="142.3">RF Connector/Ipex</text>
</g>
<g font-size="1.5" fill="#f00">
<text x="38.4" y="15.9" transform="rotate(90 38.4 15.9)">3V3</text>
<text x="42.8" y="13.1" transform="rotate(-90 42.8 13.1)">PA14</text>
<text x="48" y="13.3" transform="rotate(-90 48 13.3)">PA13</text>
<text x="53.2" y="13.3" transform="rotate(-90 53.2 13.3)">PB4</text>
<text x="58.4" y="13.3" transform="rotate(-90 58.4 13.3)">PB3</text>
<text x="63.6" y="13.3" transform="rotate(-90 63.6 13.3)">PA12</text>
<text x="68.7" y="13.3" transform="rotate(-90 68.7 13.3)">PA11</text>
<text x="74" y="13.3" transform="rotate(-90 74 13.3)">PA10</text>
<text x="79.1" y="13.3" transform="rotate(-90 79.1 13.3)">PA9</text>
<text x="84.3" y="13.3" transform="rotate(-90 84.3 13.3)">PA8</text>
<text x="11.7" y="29.7">PC8</text>
<text x="105.2" y="29.7">PB15</text>
<text x="11.7" y="34.9">PA15</text>
<text x="105.2" y="34.9">PB13</text>
<text x="11.7" y="40.1">PC13</text>
<text x="105.2" y="40.1">PB12</text>
<text x="11.7" y="45.3">PC14</text>
<text x="105.2" y="45.3">PB11</text>
<text x="129.9" y="45.3">PA0</text>
<text x="129.9" y="47">PA1</text>
<text x="178.9" y="45.3">3V3</text>
<text x="11.7" y="50.5">PC15</text>
<text x="105.9" y="50.5">PB2</text>
<text x="129.9" y="48.7">PA2</text>
<text x="129.9" y="52.2">PA4</text>
<text x="129.9" y="50.5">PA3</text>
<text x="129.9" y="53.9">PA5</text>
<text x="178.9" y="52.2">PC15</text>
<text x="178.9" y="53.9">PC14</text>
<text x="178.9" y="50.5">NRST</text>
<text x="178.9" y="48.7">PU</text>
<text x="11.7" y="55.6">NRST</text>
<text x="105.9" y="55.6">PB1</text>
<text x="129.9" y="55.6">PA6</text>
<text x="129.9" y="59.1">PB0</text>
<text x="129.9" y="57.4">PA7</text>
<text x="178.9" y="55.6">PC13</text>
<text x="178.9" y="59.1">PC8</text>
<text x="178.9" y="57.4">PA15</text>
<text x="11.6" y="60.8">PU</text>
<text x="16.3" y="66">3V3</text>
<text x="105.9" y="60.8">PB0</text>
<text x="105.9" y="66">PA7</text>
<text x="129.9" y="62.5">PB2</text>
<text x="129.9" y="60.8">PB1</text>
<text x="178.9" y="62.5">PA13</text>
<text x="178.9" y="60.8">PA14</text>
<text x="105.9" y="71.2">PA6</text>
<text x="11.6" y="76.4">RF</text>
<text x="105.9" y="76.4">PA5</text>
<text x="148.2" y="76.9" transform="rotate(-90 148.2 76.9)">PB11</text>
<text x="149.9" y="76.9" transform="rotate(-90 149.9 76.9)">PB12</text>
<text x="151.7" y="76.9" transform="rotate(-90 151.7 76.9)">PB13</text>
<text x="153.4" y="76.9" transform="rotate(-90 153.4 76.9)">PB15</text>
<text x="155.1" y="76.9" transform="rotate(-90 155.1 76.9)">PA8</text>
<text x="156.8" y="76.9" transform="rotate(-90 156.8 76.9)">PA9</text>
<text x="158.6" y="76.9" transform="rotate(-90 158.6 76.9)">PA10</text>
<text x="160.3" y="76.9" transform="rotate(-90 160.3 76.9)">PA11</text>
<text x="162" y="76.9" transform="rotate(-90 162 76.9)">PA12</text>
<text x="163.7" y="76.9" transform="rotate(-90 163.7 76.9)">PB3</text>
<text x="165.5" y="76.9" transform="rotate(-90 165.5 76.9)">PB4</text>
<text x="38.4" y="93.4" transform="rotate(90 38.4 93.4)">3V3</text>
<text x="43.5" y="93.4" transform="rotate(90 43.5 93.4)">3V3</text>
<text x="48.9" y="95" transform="rotate(90 48.9 95)">XI_40M</text>
<text x="54.1" y="94.7" transform="rotate(90 54.1 94.7)">XO_40M</text>
<text x="59.1" y="93.4" transform="rotate(90 59.1 93.4)">3V3</text>
<text x="64.3" y="94.1" transform="rotate(90 64.3 94.1)">PA0</text>
<text x="69.4" y="94" transform="rotate(90 69.4 94)">PA1</text>
<text x="74.6" y="94.3" transform="rotate(90 74.6 94.3)">PA2</text>
<text x="79.8" y="94.3" transform="rotate(90 79.8 94.3)">PA3</text>
<text x="85" y="94.1" transform="rotate(90 85 94.1)">PA4</text>
<text x="114.8" y="98">1 PU&amp;NRST pins need to be pull-up</text>
<text x="114.8" y="99.5">on Module or MotherBoard (R9&amp;R8).</text>
<text x="155.8" y="100.8">XO_40M</text>
<text x="115.9" y="102.3">3V3</text>
<text x="131.6" y="102.3">PU</text>
<text x="186.7" y="104.3">XI_40M</text>
<text x="54.9" y="111.4">SMT 0R to R2(R3) for</text>
<text x="54.9" y="112.9">PCB(External) Antenna.</text>
<text x="79.5" y="111.1">L/C values are defined</text>
<text x="79.5" y="112.6">by PCB Antenna structure.</text>
<text x="131.4" y="108.5">NRST</text>
<text x="153.7" y="113.7">1 XTAL Spec: Cload=10(or 9) pf.</text>
<text x="114.8" y="116.8">2 BOOT0 pin need to be pull-down</text>
<text x="114.8" y="118.3">on Module or MotherBoard</text>
<text x="114.8" y="119.8">for the chip to boot from sip flash.</text>
<text x="153.7" y="115.2">2 C1&amp;C2 default are &quot;NC&quot;.</text>
<text x="19.2" y="123.3">RF</text>
<text x="93.4" y="123.3">ANT</text>
<text x="18.8" y="137.5">L/C values are defined</text>
<text x="18.8" y="139">by RF trace layout.</text>
<text x="24.6" y="144.2">Place a parallel TVS transistor</text>
<text x="24.6" y="145.8">if ESD characteristics are considered.</text>
</g>
<g font-size="1.5">
<text x="134.4" y="20.1">LogUart: PA6/PA7</text>
<text x="134.4" y="23.1">JTAG:</text>
<text x="142" y="21.6">UART2_TX/RX</text>
<text x="142" y="23.1">PA13/PA14/PA15/PB3/PB4</text>
<text x="134.4" y="26.2">BOOT:</text>
<text x="142" y="24.6">JTMS/JTCK/JTDI/JTDO/JNTRST</text>
<text x="142" y="26.2">PC8/PB1</text>
<text x="142" y="27.7">BOOT0/BOOT1</text>
<text x="19" y="118.5">Pi_Circuit: lowpass filter</text>
<text x="45.4" y="118.7">TVS</text>
<text x="55.1" y="119">R2/R3 co-lay</text>
<text x="69.1" y="118.9">Pi_Circuit: antenna matching</text>
<text x="45.4" y="120.2">option</text>
<text x="118.5" y="122.3">BOOT0</text>
<text x="124.2" y="123.2">10KR</text>
<text x="143.4" y="143">Title</text>
<text x="143.2" y="149.9">Custom</text>
<text x="143.4" y="148.2">Size</text>
<text x="150.3" y="149.9">MODULE</text>
<text x="150.3" y="144.8">GD32VW553_MD1</text>
<text x="150.3" y="148.2">Document Number</text>
<text x="200.4" y="148.2">Rev</text>
<text x="202.1" y="149.9">1.1</text>
<text x="143.4" y="153.4">Date:</text>
<text x="152.4" y="153.4">Tuesday, July 16, 2024</text>
<text x="177.9" y="153.4">Sheet</text>
<text x="186.6" y="153.4">1</text>
<text x="191.7" y="153.4">of</text>
<text x="196.9" y="153.4">1</text>
</g>
<text font-size="1.5" fill="#004040" x="14.4" y="89">U1</text>
<g font-size="1.3">
<text x="22.1" y="1.4">5</text>
<text x="62.8" y="1.4">4</text>
<text x="103.6" y="1.4">3</text>
<text x="144.4" y="1.4">2</text>
<text x="185.1" y="1.4">1</text>
<text x=".5" y="21.8">D</text>
<text x="206" y="21.8">D</text>
<text x=".5" y="59.8">C</text>
<text x="206" y="59.8">C</text>
<text x=".5" y="97.8">B</text>
<text x="206" y="97.8">B</text>
<text x=".5" y="135.8">A</text>
<text x="206" y="135.8">A</text>
<text x="22.1" y="155.1">5</text>
<text x="62.8" y="155.1">4</text>
<text x="103.6" y="155.1">3</text>
<text x="144.4" y="155.1">2</text>
<text x="185.1" y="155.1">1</text>
</g>
</svg>
